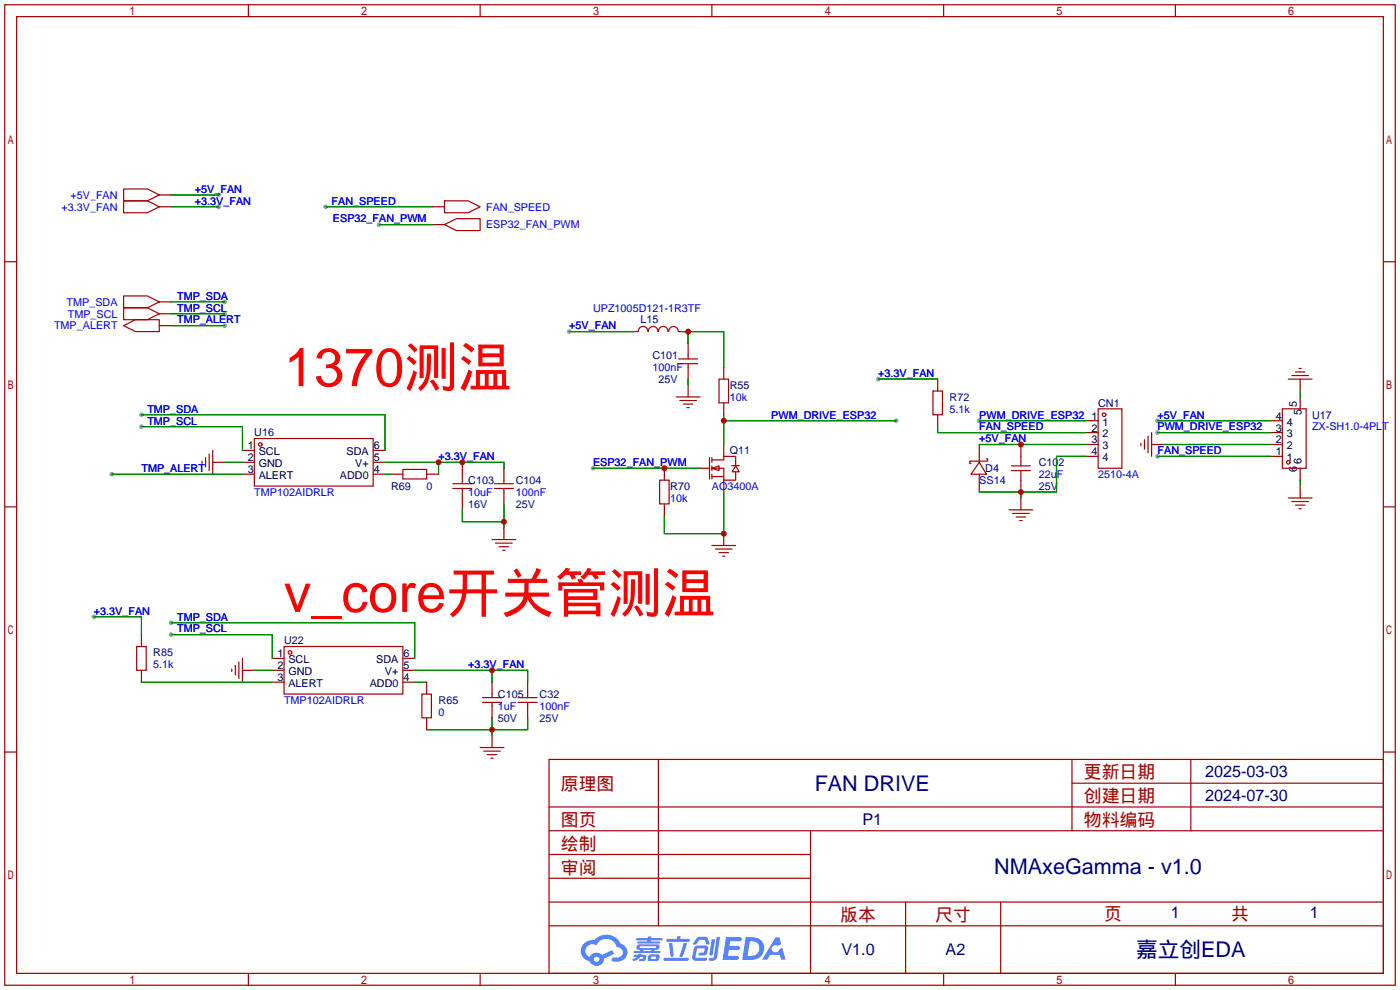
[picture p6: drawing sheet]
<svg xmlns="http://www.w3.org/2000/svg" width="299mm" height="212mm" viewBox="0 0 299 212" stroke-linecap="round" stroke-linejoin="round" font-family="sans-serif">
<g fill="#999">
<circle cx="126.7" cy="100.1" r=".51"/>
<circle cx="46.7" cy="44.2" r=".51"/>
<circle cx="46.7" cy="41.7" r=".51"/>
<circle cx="81" cy="48" r=".51"/>
<circle cx="69.6" cy="44.2" r=".51"/>
<circle cx="191.5" cy="89.9" r=".51"/>
<circle cx="121.7" cy="70.9" r=".51"/>
<circle cx="30.2" cy="88.6" r=".51"/>
<circle cx="30.2" cy="91.2" r=".51"/>
<circle cx="48" cy="64.5" r=".51"/>
<circle cx="48" cy="67.1" r=".51"/>
<circle cx="48" cy="69.6" r=".51"/>
<circle cx="187.7" cy="81" r=".51"/>
<circle cx="36.6" cy="133.1" r=".51"/>
<circle cx="36.6" cy="135.6" r=".51"/>
<circle cx="20.1" cy="131.8" r=".51"/>
<circle cx="23.9" cy="101.3" r=".51"/>
<circle cx="209.3" cy="89.9" r=".51"/>
<circle cx="247.4" cy="89.9" r=".51"/>
<circle cx="247.4" cy="92.5" r=".51"/>
<circle cx="247.4" cy="97.5" r=".51"/>
</g>
<g fill="none" stroke="#a10000" stroke-width=".25">
<path d="M1 1h297.2v209.6h-297.2zM3.6 3.6h292.1v204.4h-292.1zM53.1 1v2.6M102.6 1v2.6M152.1 1v2.6M201.7 1v2.6M251.2 1v2.6M1 55.9h2.6M295.7 55.9h2.5M1 108.3h2.6M295.7 108.3h2.5M1 160.7h2.6"/>
<path d="M117.3 162.3h178.4v45.7h-178.4zM117.3 177.5h178.4M117.3 172.5h178.4M140.7 162.3v35.6M173.2 177.5v30.5M229.1 162.3v15.2M229.1 167.4h66.6M254.5 162.3v15.2M295.7 160.7h2.5M117.3 182.6h55.9M117.3 197.9h178.4M117.3 192.8h178.4"/>
<path d="M117.3 187.7h55.9M193.5 192.8v15.2M213.9 192.8v15.2M53.1 208v2.6M102.6 208v2.6M152.1 208v2.6M201.7 208v2.6M251.2 208v2.6"/>
</g>
<g fill="#5487ff">
<path d="M155.2 200.3h2.6a.48 .48 0 0 1 .7 .4 .48 .48 0 0 1-.6 .4h-1.8l-.2 1.1h1.9a.43 .43 0 0 1 .4 .4 .43 .43 0 0 1-.5 .4h-1.9l-.2 1.3h1.7a.45 .45 0 0 1 .5 .2 .45 .45 0 0 1-.1 .6h-3.3z"/>
<path d="M165.7 200.3h.9l.4 1.5-.8 .3a.84 .84 0 0 0-1.2 .3 .84 .84 0 0 0 .4 1.1 .84 .84 0 0 0 1.1-.4l.1-.2 .6-.3 .7 2.5h-1l-.2-1h-2.1l-.6 1h-1.1z"/>
<path d="M152.1 200.8h.7l-.5 3.1a.36 .36 0 0 1-.3 .3 .36 .36 0 0 1-.4-.3z"/>
<path d="M153.2 200.2h.7l-.6 4.3a1.13 1.13 0 0 1-1.8 .6l.2-.4h.7l.2-.2z"/>
<path d="M148.9 200.6l.6-.4h1a.77 .77 0 0 1 .9 .5l.3 1-.2 .2h-.5l-.3-.9-.2-.2-1 .1-.7 1-.6-.1-.1-.2z"/>
<path d="M148.4 202.4l.6-.3h1.7a.81 .81 0 0 1 .7 .5 .81 .81 0 0 1-.2 .8 .81 .81 0 0 1-.9 .8h-.7a.32 .32 0 0 1-.3-.3 .32 .32 0 0 1 .4-.3h.7l.2-.9-1.6 .1-.4 1.8 2.2 .1a.32 .32 0 0 1 .3 .4 .32 .32 0 0 1-.4 .2h-2.2l-.5-.3-.1-.5z"/>
<path d="M141.9 204.7h5a.33 .33 0 0 1 .3 .3 .33 .33 0 0 1-.3 .3h-4.9l-.2-.1z"/>
<path d="M146.1 201.5h.8l-.7 2a.98 .98 0 0 1-.7 1.1l-.3-.3z"/>
<path d="M143 201.6h.7l.3 2.5a.34 .34 0 0 1-.3 .4 .34 .34 0 0 1-.4-.3z"/>
<path d="M142.5 200.7h2.1l.3-.6h.6l-.1 .6h1.7a.32 .32 0 0 1 .4 .3 .32 .32 0 0 1-.4 .3h-4.5l-.2-.2z"/>
<path d="M135.5 204.1h.9l.1-.3h.6v.3h.8a.82 .82 0 0 1-.5 1.3h-.8v-.4l.7-.1 .1-.3a.68 .68 0 0 0-1 .4l-1.1 .4-.1-.4 .9-.5h-.7z"/>
<path d="M136 200.5h2.4l.1-.3h.7v.3h2.2l.2 .3-.2 .2h-2.3v.2h1.8l.2 .3-.2 .1h-4.5l-.1-.4h2l.1-.2h-2.3l-.1-.2z"/>
<path d="M159.4 200.3l-.8 4.9h1.7a2.5 2.5 0 0 0 3-2.5 2.5 2.5 0 0 0-3.1-2.4zM160.3 201.1a1.61 1.61 0 0 1 2 1.5 1.61 1.61 0 0 1-1.8 1.7h-.7z"/>
<path d="M136.2 202a.55 .55 0 0 0-.2 .8 .55 .55 0 0 0 .7 .2l.1 .3h-1.3v.3l5.4 .1 .3-.2-.2-.2h-1.2l.2-.3a.7 .7 0 0 0 .8-.3 .7 .7 0 0 0 0-.8l-4.2-.1zM136.8 202.3l3.3-.1 .1 .1-.2 .3h-3.2zM137.5 203h1.7l-.2 .3h-1.4z"/>
<path d="M138.6 204.2a1.05 1.05 0 0 0 0 1.2 2.91 2.91 0 0 0 2.2-.2 .98 .98 0 0 0 0-1.2h-1.6zM139.2 204.5l.9-.1 .1 .4-.2 .2-.8-.1z"/>
<path d="M124.9 201.6a2.23 2.23 0 0 0-.7 2.3 2.23 2.23 0 0 0 1.8 1.6 1.58 1.58 0 0 0 1.8 .9 1.58 1.58 0 0 0 1.3-1.5l2.2-1.1-.5-.7-2.1 1a1.65 1.65 0 0 0-2.7 .4 1.45 1.45 0 0 1-.8-1.9 1.45 1.45 0 0 1 2-.7l.3 .1a2.3 2.3 0 0 1 2.3-1.3 2.3 2.3 0 0 1 2 1.7 1.12 1.12 0 0 1 1.3 1 1.12 1.12 0 0 1-1.1 1.2h-.7a.45 .45 0 0 0-.6 .4 .45 .45 0 0 0 .5 .5 2.21 2.21 0 0 0 2.2-.5 2.21 2.21 0 0 0 .5-2.3 2.13 2.13 0 0 0-1.3-1.1 3.3 3.3 0 0 0-5.6-.7l-1.1 .1zM127 205a.57 .57 0 0 1 1.1 0 .57 .57 0 0 1-1.1 0z"/>
</g>
<g fill="none" stroke="#870000" stroke-width=".25">
<path d="M34 41.7h2.6M34 44.2h2.6M92.5 48h2.5M92.5 44.2h2.5M34 64.5h2.6M34 67.1h2.6M34 69.6h2.6M135.6 70.9h.8M145 70.9h.8M147.1 73.4v2.5M147.1 78.5v2.5M154.7 78.5v2.5"/>
<path d="M45.5 98.8h2.5M51.8 96.3h2.6M51.8 98.8h2.6M79.8 96.3h2.5M79.8 98.8h2.5M98.8 98.8v2.5M147.1 82.3v2.5M154.7 86.1v2.5M154.7 95v2.5M200.4 81v2.6M200.4 88.6v2.6M209.3 95v3.8"/>
<path d="M218.2 95v2.5M232.2 97.5h2.5M232.2 95h2.5M232.2 92.5h2.5M232.2 89.9h2.5M246.1 95h2.6M271.5 97.5h2.6M271.5 95h2.6M271.5 92.5h2.6M271.5 89.9h2.6M277.9 81v2.6M277.9 84.8v2.6"/>
<path d="M51.8 101.3h2.6M79.8 101.3h2.5M83.6 101.3h2.5M91.2 101.3h2.5M98.8 106.4v2.6M107.7 100.1v2.5M107.7 105.2v2.5M107.7 112.8v2.5M142 100.1v2.5M142 107.7v2.5M149.6 100.1h2M154.7 102.6v2.6"/>
<path d="M154.7 114v2.6M209.3 101.3v3.9M218.2 102.6v2.6M218.2 106.4v2.6M277.9 100.1v2.5M277.9 103.9v2.5M30.2 135.6v2.6M30.2 143.3v2.5M51.8 143.3h2.6M58.2 140.7h2.5M58.2 143.3h2.5M58.2 145.8h2.5"/>
<path d="M86.1 140.7h2.5M86.1 143.3h2.5M86.1 145.8h2.5M91.2 145.8v2.5M91.2 153.4v2.6M105.2 145.8v2.5M105.2 150.9v2.5M105.2 157.2v2.6M112.8 145.8v2.5M112.8 150.9v2.5"/>
</g>
<g fill="none" stroke="#a10000" stroke-width=".25">
<path d="M26.4 40.4h5.1l2.5 1.3-2.5 1.2h-5.1zM26.4 42.9h5.1l2.5 1.3-2.5 1.3h-5.1zM95 48l2.5-1.3h5.1v2.6h-5.1zM95 42.9h5.1l2.5 1.3-2.5 1.3h-5.1zM26.4 63.2h5.1l2.5 1.3-2.5 1.3h-5.1zM26.4 65.8h5.1l2.5 1.3-2.5 1.2h-5.1zM26.4 69.6l2.6-1.3h5v2.6h-5zM136.4 70.9a1.01 1.01 0 0 1 1-1.1 1.01 1.01 0 0 1 1.1 1.1M138.6 70.9a1.01 1.01 0 0 1 1-1.1 1.01 1.01 0 0 1 1 1.1M140.7 70.9a1.01 1.01 0 0 1 1-1.1 1.01 1.01 0 0 1 1.1 1.1M142.9 70.9a1.01 1.01 0 0 1 1-1.1 1.01 1.01 0 0 1 1 1.1M145 77.7h4.1"/>
<path d="M145 76.7h4.1M147.1 75.9v.8M147.1 77.7v.8M276.9 79.5h2M277.6 78.7h.5M43.2 98.6v.5M43.9 97.8v2M44.7 97v3.6M45.5 96.3v5M54.4 93.7h25.4v10.2h-25.4zM144.5 84.8h5.1M145.3 85.6h3.5"/>
<path d="M146 86.4h2.1M146.8 87.1h.5M151.6 97.8v4.6M152.1 98.3h2.6v-.8h2.5v2.1M152.1 97.8v1M152.1 99.6v1M153.7 81h2v5.1h-2zM156.4 99.5h1.6M157.2 99.6l.8 1.2h-1.5zM199.4 83.6h2v5h-2zM209.3 98.8l1.5 2.5h-3.3zM210.8 98h.3v.6h-3.8v.5h.2"/>
<path d="M216.2 99.6h4M218.2 97.5v2.1M234.7 87.4h5.1v12.7h-5.1zM243.8 94.7v.5M244.6 94v2M245.4 93.2v3.6M246.1 92.5v5M274.1 87.4h5v12.7h-5zM275.3 81h5.1M276.1 80.3h3.6M86.1 100.3h5.1v2.1h-5.1zM96.8 104.4h4"/>
<path d="M96.8 103.4h4M98.8 101.3v2.1M98.8 104.4v2M105.2 115.3h5M105.7 104.4h4M105.7 103.4h4M105.9 116.1h3.6M106.7 116.8h2M107.4 117.6h.5M107.7 102.6v.8M107.7 104.4v.8M141 102.6h2v5.1h-2z"/>
<path d="M152.1 100.1h2.6v2.5h2.5v-1.8M152.1 100.1l1.6-.5v1zM152.1 116.6h5.1M152.1 101.3v1.1M152.1 101.9h2.6M152.9 117.3h3.6M153.7 118.1h2M154.4 118.9h.5M215.6 109h5.1M216.2 100.6h4M216.4 109.7h3.6M217.2 110.5h2"/>
<path d="M217.9 111.3h.5M218.2 100.6v2M275.3 106.4h5.1M276.1 107.2h3.6M276.9 107.9h2M277.6 108.7h.5M29.2 138.2h2v5.1h-2zM60.7 138.2h25.4v10.1h-25.4zM49.5 143v.5M50.3 142.2v2.1M51.1 141.5v3.5M51.8 140.7v5.1"/>
<path d="M90.2 148.3h2v5.1h-2zM102.6 159.8h5.1M103.1 150.1h4.1M103.1 149.1h4.1M105.2 148.3v.8M105.2 150.1v.8M110.7 150.1h4.1M110.7 149.1h4.1M112.8 148.3v.8M112.8 150.1v.8M103.4 160.5h3.5M104.1 161.3h2.1"/>
<path d="M104.9 162.1h.5"/>
<circle cx="55.6" cy="95" r=".38"/>
<circle cx="236" cy="88.6" r=".38"/>
<circle cx="275.3" cy="98.8" r=".38"/>
<circle cx="62" cy="139.4" r=".38"/>
</g>
<g fill="none" stroke="#008700" stroke-width=".25">
<path d="M36.6 44.2h10.1M36.6 41.7h10.1M69.6 44.2h22.9M81 48h11.5M36.6 64.5h11.4M36.6 67.1h11.4M36.6 69.6h11.4M121.7 70.9h13.9M145.8 70.9h8.9v7.6M147.1 70.9v2.5M30.2 88.6h52.1v7.7M30.2 91.2h21.6v5.1"/>
<path d="M48 98.8h3.8M82.3 98.8h25.4v1.3M93.7 98.8v2.5M147.1 81v1.3M154.7 88.6v6.4M154.7 89.9h36.8M187.7 81h12.7M200.4 91.2v1.3h31.8M209.3 89.9h22.9M209.3 95h22.9M232.2 97.5h-6.4v7.7h-16.5M247.4 89.9h24.1"/>
<path d="M247.4 92.5h24.1M247.4 97.5h24.1M248.7 95h22.8M277.9 83.6v1.2M23.9 101.3h27.9M82.3 101.3h1.3M98.8 109v2.5h8.9M107.7 107.7v5.1M126.7 100.1h22.9M154.7 105.2v8.8h-12.7v-3.8M218.2 105.2v1.2M277.9 102.6v1.3"/>
<path d="M20.1 131.8h10.1v3.8M36.6 133.1h52v7.6M36.6 135.6h21.6v5.1M30.2 145.8h28M54.4 143.3h3.8M88.6 143.3h24.2v2.5M88.6 145.8h2.6M105.2 143.3v2.5M105.2 153.4v3.8M112.8 153.4v2.6h-21.6"/>
</g>
<g fill="#c00">
<circle cx="142" cy="100.1" r=".63"/>
<circle cx="154.7" cy="89.9" r=".63"/>
<circle cx="147.1" cy="70.9" r=".63"/>
<circle cx="98.8" cy="98.8" r=".63"/>
<circle cx="93.7" cy="98.8" r=".63"/>
<circle cx="107.7" cy="111.5" r=".63"/>
<circle cx="154.7" cy="114" r=".63"/>
<circle cx="105.2" cy="143.3" r=".63"/>
<circle cx="105.2" cy="156" r=".63"/>
<circle cx="218.2" cy="95" r=".63"/>
<circle cx="218.2" cy="105.2" r=".63"/>
</g>
<g font-size="11.5" fill="#f00">
<text x="60.7" y="82.5">1370测温</text>
<text x="60.7" y="130.8">v_core开关管测温</text>
</g>
<g font-size="4.6" fill="#000080">
<text x="174.1" y="169">FAN DRIVE</text>
<text x="212.5" y="186.8">NMAxeGamma - v1.0</text>
<text x="242.8" y="204.6">嘉立创EDA</text>
</g>
<g font-size="3.8" fill="#a00000">
<text x="231.6" y="166.4">更新日期</text>
<text x="119.9" y="168.9">原理图</text>
<text x="231.6" y="171.5">创建日期</text>
<text x="119.9" y="176.5">图页</text>
<text x="231.6" y="176.5">物料编码</text>
<text x="119.9" y="181.6">绘制</text>
<text x="119.9" y="186.7">审阅</text>
<text x="179.6" y="196.9">版本</text>
<text x="199.9" y="196.9">尺寸</text>
<text x="236" y="196.6">页</text>
<text x="263.1" y="196.6">共</text>
</g>
<g font-size="3.5" fill="#000080">
<text x="257.6" y="166.1">2025-03-03</text>
<text x="257.6" y="171.1">2024-07-30</text>
<text x="184.3" y="176.2">P1</text>
<text x="250.2" y="196.3">1</text>
<text x="280" y="196.3">1</text>
<text x="179.8" y="204.2">V1.0</text>
<text x="202.1" y="204.2">A2</text>
</g>
<g font-size="2.3" fill="#00f">
<text x="41.7" y="41.2">+5V_FAN</text>
<text x="13.1" y="45">+3.3V_FAN</text>
<text x="15.1" y="42.5">+5V_FAN</text>
<text x="41.7" y="43.7">+3.3V_FAN</text>
<text x="70.9" y="43.7">FAN_SPEED</text>
<text x="71.2" y="47.5">ESP32_FAN_PWM</text>
<text x="103.9" y="45">FAN_SPEED</text>
<text x="103.9" y="48.8">ESP32_FAN_PWM</text>
<text x="14.2" y="65.3">TMP_SDA</text>
<text x="37.8" y="64.1">TMP_SDA</text>
<text x="11.5" y="70.4">TMP_ALERT</text>
<text x="14.5" y="67.9">TMP_SCL</text>
<text x="37.8" y="66.6">TMP_SCL</text>
<text x="37.8" y="69.1">TMP_ALERT</text>
<text x="121.7" y="70.4">+5V_FAN</text>
<text x="126.7" y="66.6">UPZ1005D121-1R3TF</text>
<text x="139.4" y="79.3">100nF</text>
<text x="187.7" y="80.6">+3.3V_FAN</text>
<text x="31.5" y="88.2">TMP_SDA</text>
<text x="156" y="85.6">10k</text>
<text x="164.8" y="89.5">PWM_DRIVE_ESP32</text>
<text x="202.9" y="88.2">5.1k</text>
<text x="209.3" y="89.5">PWM_DRIVE_ESP32</text>
<text x="247.4" y="89.5">+5V_FAN</text>
<text x="31.5" y="90.7">TMP_SCL</text>
<text x="209.3" y="94.5">+5V_FAN</text>
<text x="209.3" y="92">FAN_SPEED</text>
<text x="247.4" y="92">PWM_DRIVE_ESP32</text>
<text x="280.4" y="92">ZX-SH1.0-4PLT</text>
<text x="30.2" y="100.9">TMP_ALERT</text>
<text x="93.7" y="98.3">+3.3V_FAN</text>
<text x="126.7" y="99.6">ESP32_FAN_PWM</text>
<text x="247.4" y="97.1">FAN_SPEED</text>
<text x="54.4" y="106">TMP102AIDRLR</text>
<text x="91.2" y="104.7">0</text>
<text x="100.1" y="106">10uF</text>
<text x="110.2" y="106">100nF</text>
<text x="143.3" y="107.2">10k</text>
<text x="152.1" y="104.7">AO3400A</text>
<text x="209.3" y="103.4">SS14</text>
<text x="222" y="102.2">22uF</text>
<text x="234.7" y="102.2">2510-4A</text>
<text x="20.1" y="131.4">+3.3V_FAN</text>
<text x="37.8" y="132.6">TMP_SDA</text>
<text x="37.8" y="135.2">TMP_SCL</text>
<text x="32.8" y="142.8">5.1k</text>
<text x="100.1" y="142.8">+3.3V_FAN</text>
<text x="60.7" y="150.4">TMP102AIDRLR</text>
<text x="93.7" y="153">0</text>
<text x="106.4" y="151.7">1uF</text>
<text x="115.3" y="151.7">100nF</text>
</g>
<g font-size="2.3" fill="#000080">
<text x="136.9" y="69.1">L15</text>
<text x="139.4" y="76.8">C101</text>
<text x="140.7" y="81.8">25V</text>
<text x="156" y="83.1">R55</text>
<text x="202.9" y="85.6">R72</text>
<text x="234.7" y="86.9">CN1</text>
<text x="280.4" y="89.5">U17</text>
<text x="54.4" y="93.3">U16</text>
<text x="156" y="97.1">Q11</text>
<text x="210.6" y="100.9">D4</text>
<text x="222" y="99.6">C102</text>
<text x="83.6" y="104.7">R69</text>
<text x="100.1" y="103.4">C103</text>
<text x="110.2" y="103.4">C104</text>
<text x="143.3" y="104.7">R70</text>
<text x="222" y="104.7">25V</text>
<text x="100.1" y="108.5">16V</text>
<text x="110.2" y="108.5">25V</text>
<text x="60.7" y="137.7">U22</text>
<text x="32.8" y="140.3">R85</text>
<text x="106.4" y="149.1">C105</text>
<text x="115.3" y="149.1">C32</text>
<text x="93.7" y="150.4">R65</text>
<text x="106.4" y="154.2">50V</text>
<text x="115.3" y="154.2">25V</text>
</g>
<g font-size="2.3">
<text x="233.3" y="89.7">1</text>
<text x="272.7" y="89.7">4</text>
<text x="277.2" y="86.9" transform="rotate(-90 277.2 86.9)">5</text>
<text x="278.2" y="88.7" transform="rotate(-90 278.2 88.7)">5</text>
<text x="233.3" y="92.2">2</text>
<text x="233.3" y="94.8">3</text>
<text x="235.6" y="91">1</text>
<text x="235.6" y="93.5">2</text>
<text x="272.7" y="94.8">2</text>
<text x="272.7" y="92.2">3</text>
<text x="275" y="93.5">3</text>
<text x="275" y="91">4</text>
<text x="52.9" y="96">1</text>
<text x="52.9" y="98.6">2</text>
<text x="52.9" y="101.1">3</text>
<text x="55.3" y="97.3">SCL</text>
<text x="55.3" y="99.8">GND</text>
<text x="74.1" y="97.3">SDA</text>
<text x="75.9" y="99.8">V+</text>
<text x="79.9" y="101.1">4</text>
<text x="79.9" y="98.6">5</text>
<text x="79.9" y="96">6</text>
<text x="233.3" y="97.3">4</text>
<text x="235.6" y="96">3</text>
<text x="235.6" y="98.6">4</text>
<text x="272.7" y="97.3">1</text>
<text x="275" y="98.6">1</text>
<text x="275" y="96">2</text>
<text x="277.2" y="100.9" transform="rotate(-90 277.2 100.9)">6</text>
<text x="278.2" y="99.1" transform="rotate(-90 278.2 99.1)">6</text>
<text x="55.3" y="102.4">ALERT</text>
<text x="72.7" y="102.4">ADD0</text>
<text x="59.3" y="140.5">1</text>
<text x="59.3" y="143">2</text>
<text x="61.6" y="141.8">SCL</text>
<text x="80.4" y="141.8">SDA</text>
<text x="86.2" y="143">5</text>
<text x="86.2" y="140.5">6</text>
<text x="59.3" y="145.6">3</text>
<text x="61.6" y="144.3">GND</text>
<text x="61.6" y="146.8">ALERT</text>
<text x="79" y="146.8">ADD0</text>
<text x="82.3" y="144.3">V+</text>
<text x="86.2" y="145.6">4</text>
</g>
</svg>
